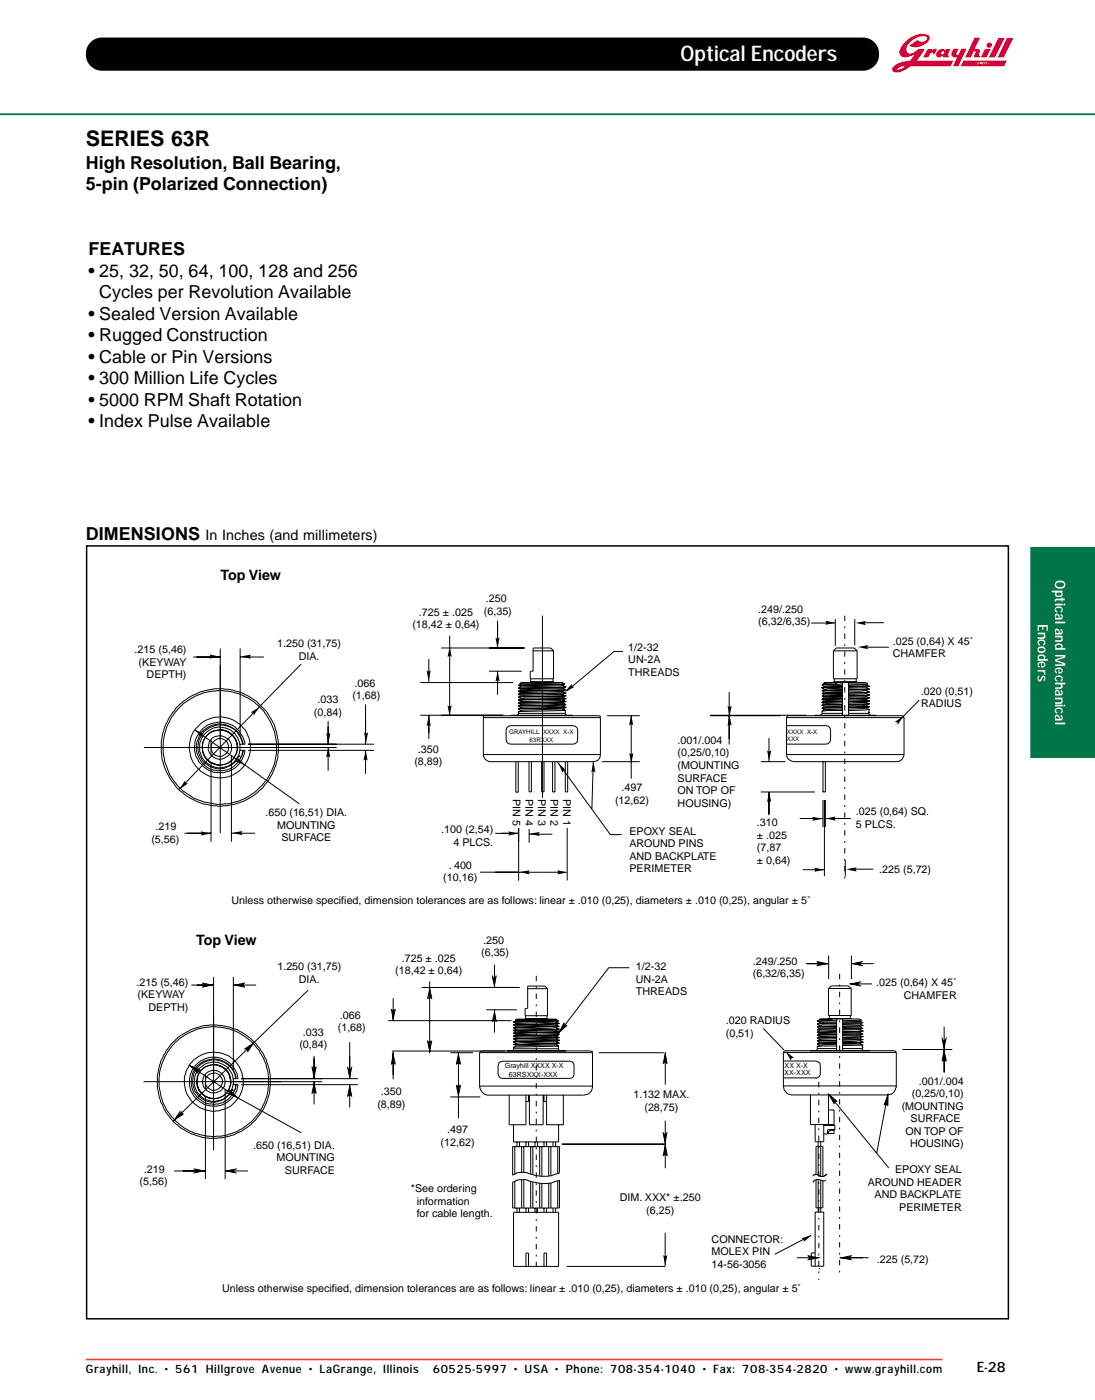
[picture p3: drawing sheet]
<svg xmlns="http://www.w3.org/2000/svg" width="216mm" height="276mm" viewBox="0 0 216 276" stroke-linecap="round" stroke-linejoin="round" font-family="sans-serif">
<g fill="#d3003e">
<path d="M194.2 9.6h1.1l-.8 1.7h-1.1z"/>
<path d="M196.8 7.5h1.3l-1.9 3.8h-1.2z"/>
<path d="M198.6 7.5h1.2l-1.9 3.8h-1.2z"/>
<path d="M192.2 7.4h1l-1 2.3h.1a.63 .63 0 0 1 .9 .5l-.2 .5 .2 .5-.1 .1h-1l-.1-.3 .3-.7-.1-.2-.3 .2-.5 1h-1.1z"/>
<path d="M182.9 9.7h.9v.1l.6-.2 .3 .2-.6 1.1-.1-.4-.3-.1-.3 .1-.4 .8h-1z"/>
<path d="M188 9.6h1l-.4 .9 .1 .4 .3-.2 .5-1.1h1.1l-1.6 3.5h-1.1l.8-1.8h-.6a.62 .62 0 0 1-.5-.7z"/>
<path d="M190 11.9l-.6 1.2h8.6l.5-1.2zM192.9 12.2h.2l-.3 .5h-.2zM193.3 12.2h.2l.2 .3 .2-.3h.1l-.2 .5h-.2l-.2-.3-.1 .3h-.2zM194.2 12.3l.4-.1v.2l-.2-.1-.2 .1 .1 .2 .3-.1-.4 .2zM194.9 12.6a.1 .1 0 0 1 .2 0 .1 .1 0 0 1-.2 0z"/>
<path d="M178.2 8.5a2.46 2.46 0 0 0-.8 2.2l.5 .5 .5 .1 .8-.1 1.1-.4-.9 1.2a4 4 0 0 0-3.5 1.6v.3a1.52 1.52 0 0 0 2 .2l1.6-1h8l.5-1.1h-7.3l1.6-2.3h-1.2l-.8 .6-.7 .3h-.4a1.17 1.17 0 0 1-.1-1.9 3.4 3.4 0 0 1 3.5-1.4l.2 .1a1.12 1.12 0 0 1-.8 .9 1.12 1.12 0 0 1-1.1-.4l-1.6 1.1a3.1 3.1 0 0 0 4-1.4v-.4a2.99 2.99 0 0 0-3.7 .2zM176.8 13.7l.2-.2a1.77 1.77 0 0 1 1.4-.4l-.2 .2a1.69 1.69 0 0 1-1.4 .4z"/>
<path d="M184.8 10.2l-.2 .3a.66 .66 0 0 0 .3 .8l1-.3 .1 .3h1l.1-.3-.2-.3 .5-1h-.8l-.2 .3a.98 .98 0 0 0-1.6 .2zM185.6 10.4a.32 .32 0 0 1 .6 0 .32 .32 0 0 1-.6 0z"/>
<circle cx="195.1" cy="8.9" r=".54"/>
</g>
<path d="M18 8.5a2.9 2.9 0 0 1 2.1-.9h150a3.1 3.1 0 0 1 3.1 3.1 3.1 3.1 0 0 1-3.1 3.1h-150a3.1 3.1 0 0 1-2.8-2 3.1 3.1 0 0 1 .7-3.3z" fill-rule="evenodd" fill="#000"/>
<path d="M18 8.5a2.9 2.9 0 0 1 2.1-.9h150a3.1 3.1 0 0 1 3.1 3.1 3.1 3.1 0 0 1-3.1 3.1h-150a3.1 3.1 0 0 1-2.8-2 3.1 3.1 0 0 1 .7-3.3z" fill="none" stroke="#000" stroke-width=".34"/>
<path d="M203.2 108h12.7v41.4h-12.7z" fill-rule="evenodd" fill="#007548" stroke="#007548" stroke-width=".2"/>
<path d="M16.9 268.2h168.9" fill="none" stroke="#ff4322" stroke-width=".34"/>
<path d="M-.1 22.5h216" fill="none" stroke="#007548" stroke-width=".34"/>
<path d="M17.1 107.7h181.7v152.5h-181.7z" fill="none" stroke="#000" stroke-width=".3"/>
<g fill="none" stroke="#000" stroke-width=".2">
<path d="M38.1 129.6h5.3M43.4 128v36.4M47.4 129.6h4.6M47.4 128v17.2M59.4 131l-24.1 24.8M72.1 139v7.8M82.9 134.7h18.3M84.6 130v4.7M87 127.9h16.4M88.7 125.4v15.7M96.4 132.4h6.5M98.1 122.4v5.5"/>
<path d="M98.1 132.4v4.7M102.2 135.2h.1M102.2 135.8h.1M102.2 136.4h.1M102.2 137h.1M102.2 137.6h.1M102.2 138.1h.1M102.2 138.7h.1M102.2 139.9h.1M102.2 139.3h.1M102.2 139.8v.1M102.2 139.9l.6 .3"/>
<path d="M102.2 139.3l.6 .3M102.2 138.7l.6 .3M102.2 138.1l.6 .3M102.2 137.6l.6 .3M102.2 137l.6 .3M102.2 136.4l.6 .3M102.2 135.8l.6 .3M102.2 135.2l.6 .3M102.5 134.8v.1M102.5 134.9l.3 .1M102.8 135l-.6 .2M102.8 135.5l-.6 .3"/>
<path d="M102.8 136.1l-.6 .3M102.8 136.7l-.6 .3M102.8 137.3l-.6 .3M102.8 137.9l-.6 .2M102.8 138.4l-.6 .3M102.8 139l-.6 .3M102.8 139.6l-.6 .3M104.6 134.7v-.2h4.5v.2M104.6 133.9v.6M105.1 127.9h3.5l.5 .5v5.5h-4.5v-1.5h.5zM105.1 128.4h4M106.2 136.3l-4 .1"/>
<path d="M106.2 135.7l-4 .1M106.2 135.7l.1 .3M106.3 136l-3.5 .1M106.3 136l-.1 .3M107 121.5v35.9M107.6 139.2l-5.4 .1M107.6 138.6l-5.4 .1M107.6 137.4l-5.4 .2M107.6 137.9l-5.4 .2M107.6 136.8l-5.4 .2M109 133.9v.6M110.6 134.7l-8.1 .2"/>
<path d="M110.6 134.7l-7.8 .3M110.6 134.7l.4 .3M110.8 134.7h.1M110.8 134.7h-7.9l-.4 .2M110.8 134.7l.6 .3M110.9 135.2l-8.1 .3M110.9 136.4l-8.1 .3M110.9 137l-8.1 .3M110.9 137.6l-8.1 .3M110.9 138.1l-8.1 .3M110.9 138.7l-8.1 .3M110.9 139.3l-8.1 .3"/>
<path d="M110.9 139.9l-8.1 .3M110.9 135.8l-4.6 .2M110.9 139.9l.6 .3M110.9 139.3l.6 .3M110.9 138.7l.6 .4M110.9 139.3l.6 .2M110.9 138.7l.6 .3M110.9 138.1l.6 .3M110.9 137.6l.6 .3M110.9 137l.6 .3M110.9 136.4l.6 .3M110.9 135.8l.6 .3"/>
<path d="M110.9 135.2l.6 .3M111 135l-8.8 .2M111 135h.1M111.1 135l-8.9 .2M111.4 135h-.3M111.4 135l-.5 .2M111.5 135.5h.1M111.5 136.1h.1M111.5 136.7h.1M111.5 137.3h.1M111.5 137.9h.1M111.5 138.4h.1"/>
<path d="M111.5 139h.1M111.5 139.6l-9.3 .3M111.5 139.1l-3.9 .1M111.5 138.4l-3.9 .2M111.5 137.9h-3.9M111.5 139.6h.1M111.5 139.5h.1M111.5 137.3l-3.9 .1M111.5 136.7l-3.9 .1M111.5 136.1l-5.3 .2M111.5 135.5l-9.3 .3M111.5 136.2l-9.3 .2"/>
<path d="M111.5 135.5l-5.3 .2M111.5 135.5l-.6 .3M111.5 136.2l-.6 .2M111.5 136.7l-.6 .3M111.5 137.3l-.6 .3M111.5 137.9l-.6 .2M111.5 138.4l-.6 .3M111.5 139.1l-.6 .2M111.5 139.6l-.6 .3M111.5 136.1v.1M111.5 139v.1M111.5 139.5v.1"/>
<path d="M122.8 128.5h-1.7l-9.3 7.8M143.8 136.5v4.6M159.9 122.9h4.7M162 135.7h.1M162 137.9h.1M162 139.2h.1M162 139.7h.1M162 138.6h.1M162 136.3h.1M162.1 135.7h.1M162.1 136.3h.1M162.1 135.1h.1"/>
<path d="M162.1 137.9h.1M162.1 137.4h.1M162.1 136.8h.1M162.1 138.6h.1M162.1 139.2h.1M162.1 139.7h.1M162.1 139.7l4-.1zM162.1 138.6l4-.2zM162.1 137.9h4zM162.1 137.4l4-.1zM162.1 136.8l4-.1zM162.1 135.7l4-.2z"/>
<path d="M162.1 137.9v.1M162.1 139.7l.4 .3M162.1 139.2l.4 .2M162.1 138.6l.4 .3M162.1 137.9l.4 .4M162.1 137.4l.4 .3M162.1 136.8l.4 .3M162.1 136.3l.4 .2M162.1 135.7l.4 .3M162.1 135.1l.4 .3M162.5 134.8h.1M162.5 134.8l8.2-.1 .4 .2"/>
<path d="M162.5 134.8l-.4 .3M162.5 135.4l-.4 .3M162.5 136l-.4 .3M162.5 136.5l-.4 .3M162.5 137.1l-.4 .3M162.5 137.7l-.4 .2M162.5 138.3l-.4 .3M162.5 138.9l-.4 .3M162.5 139.4l-.4 .3M164.3 128.4l.6-.5h3.5l.6 .5M164.3 134.7v-.2h4.7v.2M164.3 128.4v5.5h4.7v-5.5"/>
<path d="M164.3 128.4h4.7M164.5 133.9v.6M164.6 135l-2.5 .1M164.6 135h.2M164.7 122.2v5.2M164.8 135l-2.7 .1M165.1 134.7l-2.6 .1M165.1 134.7l-.5 .3M166.1 139.9l-3.6 .1M166.1 139.3l-3.6 .1M166.1 139.1l-4 .1M166.1 138.7l-3.6 .2"/>
<path d="M166.1 138.1l-3.6 .2M166.1 137.6l-3.6 .1M166.1 137l-3.6 .1M166.1 136.1l-4 .2M166.1 136.4l-3.6 .1M166.1 135.2l-3.6 .2M166.1 136.2l-4 .1M166.1 135.8l-3.6 .2M166.1 134.7v6.4M166.1 135h-1.3M167.3 139.5l4-.1zM167.3 139l4-.1z"/>
<path d="M167.3 138.4l4-.1zM167.3 137.9l4-.2zM167.3 136.7l4-.2zM167.3 136.1l4-.1zM167.3 135.5l4-.1zM167.3 135h3.8l-.3 .1M167.3 134.7v6.4M168.5 122.1v5.2M168.8 133.9v.6M169.5 122.9h4.8M170.5 127.7h4.8M170.8 139.7l-3.5 .2"/>
<path d="M170.8 139.2l-3.5 .1M170.8 138.6l-3.5 .1M170.8 137.9l-3.5 .2M170.8 137.4l-3.5 .2M170.8 136.8l-3.5 .2M170.8 136.3l-3.5 .1M170.8 135.7l-3.5 .1M170.8 135.1l-3.5 .1M170.8 139.7l.5 .3M170.8 139.2l.5 .2M170.8 138.6l.5 .3M170.8 137.9l.5 .4"/>
<path d="M170.8 137.4l.5 .3M170.8 136.8l.5 .3M170.8 136.3l.5 .2M170.8 135.7l.5 .3M170.8 135.1l.5 .3M171.2 136h.1M171.2 138.3h.1M171.2 139.4h.1M171.2 136.5h.1M171.2 137.1h.1M171.2 135.4h.1M171.3 135.4h.1"/>
<path d="M171.3 137.1h.1M171.3 136h.1M171.3 136.5h.1M171.3 137.7h.1M171.3 138.3h.1M171.3 138.9h.1M171.3 137.1l-4 .2M171.3 139.4h.1M171.3 135.4l-.5 .3M171.3 136l-.5 .3M171.3 136.5l-.5 .3M171.3 137.1l-.5 .3"/>
<path d="M171.3 137.7l-.5 .2M171.3 138.3l-.5 .3M171.3 138.9l-.5 .3M171.3 139.4l-.5 .3M181.2 138.1l-3.3 3.5M28.4 147.5h38M38.4 144l9.8 6.9M39.6 144.1a5 5 0 0 1 5.2-1.4 5 5 0 0 1 3.5 4.1h-1v1.2h1a5 5 0 0 1-6.5 4.2 5 5 0 0 1-2.7-7.2zM39.9 147.2a3.4 3.4 0 0 0 3.3 3.7M41.2 144.7a3.5 3.5 0 0 1 5.4 1.9 3.5 3.5 0 0 1-3.6 4.3 3.5 3.5 0 0 1-2.8-5zM41.6 147.3a1.75 1.75 0 0 1 2.7-1.3 1.75 1.75 0 0 1 0 3 1.75 1.75 0 0 1-2.7-1.3M41.6 146v3"/>
<path d="M41.6 150.6v15.5M43.2 144h.2M43.4 150.9h.1M43.5 144a3.4 3.4 0 0 1 3.3 3.8M45.6 149.1v17M47.3 147a4 4 0 0 0-6.1-2.9 4 4 0 0 0 0 6.8 4 4 0 0 0 6.1-2.9M47.9 146.8a4.4 4.4 0 0 0-5.1-3.7 4.4 4.4 0 0 0-3.7 5.1 4.3 4.3 0 0 0 5.1 3.4 4.2 4.2 0 0 0 2.9-2.5l.4 .4M48 146.8a4.7 4.7 0 0 0-5.9-3.8 4.7 4.7 0 0 0-3 6.3 4.7 4.7 0 0 0 6.7 2.1 4.9 4.9 0 0 0 2.1-3.4M48 148l-.3 1.1M48.3 150.9l10.7 7.7M48.9 146.8h24.9M48.9 148h24.9"/>
<path d="M64.7 142.3v4.5M64.7 147.5v4.6M72.1 148v4.7M82.9 141.1h16.3M84.6 141.1v4.7M95.3 148.9a1.43 1.43 0 0 0 1.4 1.4h20.3M95.3 141.6l.2-.4h22.7l.2 .4M95.3 148.9h23.1M95.3 141.6v7.3M95.3 141.6h23.1M100.3 143.3h13.1l.4 .3 .1 .5-.1 2.3-.4 .3-.4 .1-12.7-.1-.4-.3-.1-.5v-1.8l.1-.5zM100.8 141.2h12.1"/>
<path d="M101.7 150.3v6h.5v-6M102.2 140.5h.1M102.2 140.7v.2l-.4 .2M102.2 140.5v.2M102.2 140.7h9.3M102.8 140.2l-.6 .3M104.3 150.3v5.9h.5v-5.9M106.8 150.3v5.9h.5v-5.9M109 150.3v6h.4v-6M109.9 150.3l10.4 14.4h2.3M111.5 150.3v5.9h.4v-5.9M111.5 140.2l-9.3 .3"/>
<path d="M111.5 140.7v.2l.3 .2M111.5 140.2v.5M117 150.3l-.3 9.3M118.4 148.9a1.34 1.34 0 0 1-1.4 1.4M118.4 141.6v7.3M118.7 150.3h7.4M119.7 141.2h6.4M124.5 141.2v12.4M140 141.1h19M140 141.2h13.9M143.8 141.2v5.7M150 156.3h10.7"/>
<path d="M150 150.3h4.9M151.6 145.6v4.7M151.6 156.3v4.5M155.1 143.2h7.7l.5 .1 .4 .3 .1 .5v1.8l-.1 .5-.4 .3-8.2 .1M155.1 148.9a1.43 1.43 0 0 0 1.4 1.4h20.3a1.43 1.43 0 0 0 1.4-1.4M155.1 141.6l.2-.4h22.8l.1 .4M155.1 148.9h23.1M155.1 141.6h23.1M155.1 141.6v7.3M160.7 141.2h12M162.1 140.3h.1M162.1 140.7l-.2 .4h-.2"/>
<path d="M162.1 140.7h4M162.1 140.3v.4M162.3 150.3v6h.4v-6M162.3 157.9v5.3M162.5 157.9v15M162.5 140l-.4 .3M162.7 157.9v5.3M166.1 140.2l-4 .1M167.3 140.7h4M171.2 140.6h.1M171.3 140l-4 .2M171.3 140.6h.1"/>
<path d="M171.3 140h.1M171.3 140.7v.2l.4 .2M171.3 140v.7M178.2 141.6v7.3M36.4 164.4h5.2M45.6 164.4h4.7M94.7 172.1h16.9M97.6 164.4h4.7M102.3 163.4v10.4M104.3 163.6v2.7M104.3 164.6h4.6M111.8 163.3v10.4"/>
<path d="M157.7 161.5h4.6M158.3 171.6h4.3M162.7 161.5h5.1M166.7 169.7v3.2M167.5 171.5h4.7M37.7 194.4h4.4M39.8 193.9l2 .5-2 .4M42.1 192.7v34.3M46 194.4h4.5M46 192.7v18.5M48.3 193.9l-2 .5 2 .4M60.7 195.4l-26.5 25.8"/>
<path d="M77.2 199.1l.3 1.9 .4-1.9M77.5 196.9v4.5M83.1 194.8h19.3M84.3 197.1l.4-1.9 .4 1.9M84.7 193.6v14.1M95.9 199.2h6M97.1 192.5l.4 1.9 .3-1.9M97.5 190.3v4.5M97.5 199.2v4.5M104 194.6h3.4l.5 .5v5.3h-4.4v-1.4h.5zM104 195.1h3.9M124.1 190.9h-4.1l-9.9 13"/>
<path d="M158.9 190.1h4.5M161 189.7l2 .4-2 .5M163.3 195h4.5M163.3 195l.6-.5h3.3l.6 .5M163.3 195v5.4h4.5v-5.4M163.4 188.5v4.7M167.5 194.1h4.4M167.9 190.1h4.4M167.9 188.5v4.7M169.8 193.7l-2 .4 2 .5M170.2 189.7l-2 .4 2 .5M28.3 213.4h35.2"/>
<path d="M35 204.8a11.4 11.4 0 0 1 6.4-2.6 11.2 11.2 0 0 1 10.4 5.6 11.2 11.2 0 0 1-.4 11.8l-1 1.4a12.1 12.1 0 0 1-7.7 3.6 9.7 9.7 0 0 1-4.3-.7 10.9 10.9 0 0 1-4.7-3.1 11.8 11.8 0 0 1-2.3-4.2 11.3 11.3 0 0 1 .3-7.2l.3-.5a12 12 0 0 1 3-4.1zM35.5 219.3l-1.1 1.7 1.7-1.1M37.4 210.2l9.5 6.4 12.5 6.9M38.8 213.2a3.2 3.2 0 0 0 3.2 3.5M39 209.8a4.8 4.8 0 0 1 7.9 3h-.9v1.2h.9a4.8 4.8 0 0 1-4.7 4.3 4.8 4.8 0 0 1-4.8-4.2 4.8 4.8 0 0 1 1.6-4.3zM39.5 211.1l-1.9-.7 1.5 1.4M40.5 213.2a1.67 1.67 0 0 1 2.1-1.4 1.67 1.67 0 0 1 1 2.4 1.67 1.67 0 0 1-2.5 .5l-.3-.3-.3-.8M40.5 212v2.9M40.5 216.5v16.1M42 210h.1M42.3 216.7l-.2 .1M42.3 210a3.3 3.3 0 0 1 3.2 3.7"/>
<path d="M44.4 214.9v17.7M45.2 215l1.5 1.5-1.9-.8M46 213a3.9 3.9 0 0 0-4.6-3.4 3.9 3.9 0 0 0-3 4.9 3.9 3.9 0 0 0 5.2 2.6 4.2 4.2 0 0 0 2.4-3.3M46.5 212.8a4.2 4.2 0 0 0-6.7-2.9 4.2 4.2 0 0 0 .6 7.2 4.3 4.3 0 0 0 5.4-2.2l.4 .5M46.6 212.8a4.5 4.5 0 0 0-6.5-3.4 4.5 4.5 0 0 0-1 7.3 4.5 4.5 0 0 0 7.2-1.5l.2-1.2M46.6 214l-.3 1M47.5 212.8h23.1M47.5 214h23.1M48.2 207l1.7-1.1-1.1 1.7M61.5 215.8l.4-2 .4 2M61.5 210.5l.4 2 .4-2M61.9 208.3v4.5"/>
<path d="M61.9 213.4v4.5M68.5 210.5l.5 2 .4-2M68.5 216.4l.5-2.1 .4 2.1M69 205.6v7.2M69 214v4.5M76.5 201.4h24.3M77.2 210l.3-2 .4 2M77.3 207.4l39.2-.1 .3 .2v.2M77.5 207.6v5.4M84.3 205.3l.4 2.1 .4-2.1M88.8 216.4h5.9M88.8 207.7h4.5"/>
<path d="M90 214.1l.4 2 .4-2M90 210l.4-2 .4 2M90.4 207.7v13M94.6 214.3a1.88 1.88 0 0 0 1.8 1.8h18.6a1.73 1.73 0 0 0 1.8-1.8M94.6 214.3h22.2M94.6 207.7v6.6M94.6 207.7h22.2M95 207.3l-.4 .4M97.1 201.6l.4-1.9 .3 1.9M98.4 209.7l.7-.3h13.2a.85 .85 0 0 1 .9 .8v1.7a.85 .85 0 0 1-.9 .9h-13.2a.8 .8 0 0 1-.9-.9v-1.7zM100 207.3h.1M100.4 216.1v5.8h3.3v-5.8"/>
<path d="M101.2 201.7h.1M101.2 203.9h.1M101.2 204.5h.1M101.2 202.2h.1M101.2 202.8h.1M101.2 205h.1M101.2 206.1h.1M101.2 206.7h.1M101.2 205.6h.1M101.2 203.4h.1M101.2 202.3h.1M101.2 206.9v.3l-.3 .1"/>
<path d="M101.2 202.2v.1M101.2 203.3v.1M101.2 205.5v.1M101.2 206.7v.2M101.2 206.1l.6 .2M101.2 205.6l.6 .2M101.2 205l.6 .2M101.2 204.5l.6 .2M101.2 203.9l.6 .2M101.2 203.4l.6 .2M101.2 206.9h8.9M101.2 202.8l.6 .2"/>
<path d="M101.2 202.3l.6 .2M101.2 201.7l.6 .2M101.6 201.2h.1M101.6 201.2l.2 .2M101.8 201.4l-.6 .3M101.8 201.9l-.6 .3M101.8 202.5l-.6 .3M101.8 203l-.6 .3M101.8 203.6l-.6 .3M101.8 204.1l-.6 .4M101.8 204.7l-.6 .3M101.8 205.2l-.6 .4"/>
<path d="M101.8 205.8l-.6 .3M101.8 206.3l-.6 .4M103.5 201.1h4.4M103.6 200.4v.6M104.2 216.1v1.2h-.5M104.4 216.1v5.8h2.7v-5.8M105.1 202.1l-3.9 .1M105.1 202.6l-3.9 .2M105.1 202.1l.1 .3M105.2 202.4l-3.4 .1M105.2 202.4l-.1 .2M106.5 205.4l-5.3 .2"/>
<path d="M106.5 204.8l-5.3 .2M106.5 203.2l-5.3 .1M106.5 203.2l-5.3 .2M107.3 216.1v1.2h.5M107.8 216.1v5.8h3.3v-5.8M107.9 200.4v.6M109.4 201.2l.3 .2M109.4 201.2l-7.6 .2M109.4 201.2h-7.8M109.5 201.1h.1M109.5 201.1h-7.7l-.2 .1M109.5 201.1l.6 .3"/>
<path d="M109.6 201.7l-7.8 .2M109.6 202.8l-7.8 .2M109.6 203.4l-7.8 .2M109.6 203.9l-7.8 .2M109.6 204.5l-7.8 .2M109.6 205l-7.8 .2M109.6 205.6l-7.8 .2M109.6 206.1l-7.8 .2M109.6 206.1l.5 .3-8.9 .3M109.6 202.3l-4.4 .1M109.6 206.1l.5 .2v.6M109.6 205.6l.5 .2"/>
<path d="M109.6 205l.5 .3M109.6 205l.5 .2M109.6 204.5l.5 .2M109.6 203.9l.5 .2M109.6 203.4l.5 .2M109.6 202.8l.5 .2M109.6 202.3l.5 .2M109.6 201.7l.5 .2M109.6 202.2l.5 .3M109.7 201.4l-8.5 .3M109.7 201.4h.4M109.8 201.4l-8.6 .3"/>
<path d="M110.1 203.4h.1M110.1 203.9h.1M110.1 201.9h.1M110.1 202.5h.1M110.1 203h.1M110.1 203.6h.1M110.1 204.1h.1M110.1 204.7h.1M110.1 205.2h.1M110.1 205.8h.1M110.1 205.3h.1M110.1 206.9v.2l.4 .2"/>
<path d="M110.1 205.8l-8.9 .3M110.1 205.3l-3.6 .1M110.1 203.6l-8.9 .3M110.1 203l-3.6 .2M110.1 204.7l-3.6 .1M110.1 204.1l-8.9 .4M110.1 204.2l-8.9 .3M110.1 202.5l-8.9 .3M110.1 202.5l-5 .1M110.1 201.9l-8.9 .3M110.1 201.9l-5 .2M110.1 201.4l-.5 .3"/>
<path d="M110.1 201.9l-.5 .4M110.1 202.5l-.5 .3M110.1 203l-.5 .4M110.1 203.6l-.5 .3M110.1 204.2l-.5 .3M110.1 204.7l-.5 .3M110.1 205.3l-.5 .3M110.1 205.8l-.5 .3M110.1 202.4v.1M110.1 203.5v.1M110.1 204.1v.1M111.2 201.8l-.9 1.8 1.5-1.3"/>
<path d="M111.5 207.3h.1M116.8 207.7v6.6M118.1 207.7h12.8M130.7 209.9l.5-1.9 .3 1.9M131.2 207.6v6.4M150.5 202.9l4.1 4.3M154.5 209.3h6.3a.99 .99 0 0 1 .9 .9v1.7a.85 .85 0 0 1-.9 .8M154.5 214.3a1.89 1.89 0 0 0 1.7 1.7h18.7a1.73 1.73 0 0 0 1.8-1.7M154.5 207.6l.3-.3h21.5l.4 .3M154.5 214.3h22.2M154.5 207.6h22.2M154.5 207.6v6.7"/>
<path d="M154.6 212.7h6.3M159.8 207.3h.1M159.8 216v5.9h4.6v-2.9h-1.1M161.1 201.5h.1M161.1 203.2h.1M161.1 202.6h.1M161.1 204.3h.1M161.1 202.1h.1M161.1 203.7h.1M161.1 206.5h.1M161.1 205.4h.1M161.1 206h.1"/>
<path d="M161.1 206l3.9-.2zM161.1 205.4l3.9-.1zM161.1 203.7l3.9-.1zM161.1 202.6l3.9-.1zM161.1 206.9l-.3 .4M161.1 202.6l.6 .3-.6 .3M161.1 203.7v.1M161.1 204.8v.1M161.1 206.5v.4M161.1 206l.6 .2M161.1 205.4l.6 .2M161.1 204.9l.6 .2"/>
<path d="M161.1 204.3l.6 .2M161.1 203.7l.6 .3M161.1 203.2l.6 .2M161.1 206.9h3.9M161.1 202.1l.6 .2M161.1 201.5l.6 .2M161.2 204.8l3.8-.1-3.9 .2zM161.6 201.1h.1M161.6 201.1l7.8-.1 .5 .3M161.6 201.1l.1 .1M161.6 201.1h2.5M161.7 201.2l-.6 .3"/>
<path d="M161.7 201.7l-.6 .4M161.7 202.3l-.6 .3M161.7 203.4l-.6 .3M161.7 204l-.6 .3M161.7 204.5l-.6 .4M161.7 205.1l-.6 .3M161.7 205.6l-.6 .4M161.7 206.2l-.6 .3M163.3 215.8l11.9 14.7M163.3 201h4.5M163.3 216v5.9M163.5 200.4v.6"/>
<path d="M163.6 201.4l-2.5 .1M163.6 201.4h1.4M163.8 201.4l-2.7 .1M164.1 201.1l-2.4 .1M164.1 201.1l-.5 .3M165 206l-3.3 .2M165 205.5l-3.3 .1M165 206.4l-3.9 .1M165 204.9l-3.3 .2M165 204.4l-3.3 .1M165 203.8l-3.3 .2M165 203.3l-3.3 .1"/>
<path d="M165 204.2l-3.9 .1M165 204.1l-3.9 .2M165 202.7l-3.3 .1M165 201.6l-3.3 .1M165 203l-3.9 .2M165 202.2l-3.3 .1M165 201.9l-3.9 .2M165 201v6.3M165.1 217.3l-1.5-1.2 .9 1.7M166.1 205.8l3.9-.2zM166.1 205.2l3.9-.1zM166.1 204.7l3.9-.2z"/>
<path d="M166.1 204.1l3.9-.1zM166.1 203l3.9-.1zM166.1 202.5l3.9-.2zM166.1 203.6l3.9-.2zM166.1 201v6.3M166.1 206.9h3.9M167.7 200.4v.6M169.5 206h-3.4M169.5 205.4l-3.4 .1M169.5 204.9h-3.4M169.5 204.3h-3.4M169.5 203.7l-3.4 .1"/>
<path d="M169.5 203.2h-3.4M169.5 202.6l-3.4 .1M169.5 202.1h-3.4M169.5 201.5l-3.4 .1M169.5 202.6l.5 .3M169.5 206l.5 .2M169.5 205.4l.5 .2M169.5 204.9l.5 .2M169.5 204.3l.5 .2M169.5 203.7l.5 .3M169.5 203.2l.5 .2M169.5 202.1l.5 .2"/>
<path d="M169.5 201.5l.5 .2M169.9 201.3l-3.8 .1M169.9 201.3l-.4 .2M170 203.4h.1M170 204h.1M170 202.3h.1M170 202.9h.1M170 204.5h.1M170 205.1h.1M170 205.6h.1M170 206.2l-3.9 .1M170 206.7h.1"/>
<path d="M170 206.2h.1M170 201.7h.1M170 201.7l-3.9 .2 3.9-.1M170 206.9v.2l.4 .2M170 201.8l-.5 .3M170 202.3l-.5 .3M170 202.9l-.5 .3M170 203.4l-.5 .3M170 204l-.5 .3M170 204.5l-.5 .4M170 205.1l-.5 .3M170 205.6l-.5 .4"/>
<path d="M170 201.7v.1M170 203.9v.1M170 205.6v.1M170 206.2v.7M171.4 207.3h.1M174.3 218l.8-1.9v2.1M175.1 215.8l-2.2 11.7M176.7 207.6v6.7M177.9 207.1h9.9M185.7 209.4l.5-2 .4 2M185.7 204.7l.5 2 .4-2M186.2 202.6v4.4"/>
<path d="M186.2 207.1v4.5M34.3 231h6.2M38.1 230.6l2 .4-2 .5M44.4 231h4.5M46.7 230.6l-2 .4 2 .5M101.1 233.3l1.2-.5h1.4l.5 .2 2 .4 1.9 .1 2.2-.7v5.5h-9.2zM101.1 231.8l1.2-.5h1.4l1.8 .6 1 .2h1.6l2.1-.6 .1-5.3h-9.2v5.7M101.2 239.2h8.9v10.7h-8.9zM101.2 221.9v3.4h8.9v-3.4M101.5 226.2v5.5M101.5 233.1v5.2M101.9 225.3v.9"/>
<path d="M101.9 238.3v.9M102.4 225.3v.9M102.4 238.3v.9M102.9 226.2v5.1M102.9 232.8v5.5M103.3 226.2v5.1M103.3 232.8v5.5M103.7 225.3v.9M103.7 238.3v.9M104.2 225.3v.9M104.2 238.3v.9M104.6 226.2v5.5"/>
<path d="M104.6 233.1v5.2M105.1 226.2v5.6M105.1 233.3v5M105.5 225.3v.9M105.5 238.3v.9M106 225.3v.9M106 238.3v.9M106.4 226.2v5.8M106.4 233.4v4.9M106.8 226.2v5.9M106.8 233.5v4.8M107.3 225.3v.9"/>
<path d="M107.3 238.3v.9M107.8 225.3v.9M107.8 238.3v.9M108.2 226.2v5.8M108.2 233.4v4.9M108.6 226.2v5.8M108.6 233.4v4.9M109 225.3v.9M109 238.3v.9M109.5 225.3v.9M109.5 238.3v.9M110 226.2v5.4"/>
<path d="M110 233v5.3M110.8 225.7h20.3M130.7 223.4l.5 1.9 .3-1.9M130.7 228l.5-2 .4 2M131.2 221.1v9.4M160.7 221.9v3.4h1.7v-3.4M160.9 231.7v-5.5h1.3v5.9M160.9 232.8v5.5h1.3v-5.3M161.3 225.3v6.6M161.3 232.7v6.5M161.8 225.3v6.8M161.8 232.9v6.3"/>
<path d="M162.4 222h2.2v.9h-1.4v.8h-.8M162.8 232.9l-.6 .1-.6-.3h-.6l-.8 .5M162.9 221.9l.1 .1M163 231.6l-.2 .3-.5 .2h-.6l-.4-.2a.73 .73 0 0 0-1.1 .1M163.6 221.9v.1M163.7 223l-.5 .6M163.7 222.9v.1M163.7 223h.7v.7h-1.2M103.7 249.9v-2.7h.5v2.7M107.3 249.9v-2.7h.5v2.7M111.7 249.9h19.4M131.2 243.2l-.1 6.6"/>
<path d="M157.1 248.2h4.5M159.2 247.7l2.1 .5-2.1 .4M159.9 243.7l-7.1 3.8M160.7 247.2h-.7v2.6h2.4v-10.6h-1.7v10.6M161.6 250.2v.2M165.6 248.2h5.7M168 247.7l-2 .5 2 .4"/>
<circle cx="43.3" cy="147.5" r="11.6"/>
<circle cx="43.3" cy="147.4" r="2.31"/>
<circle cx="43.3" cy="147.5" r="3.4"/>
<circle cx="43.3" cy="147.5" r="11.2"/>
<circle cx="43.4" cy="147.5" r="6"/>
<circle cx="42.1" cy="213.4" r="3.4"/>
<circle cx="42.1" cy="213.5" r="5.8"/>
<circle cx="42.2" cy="213.4" r="10.8"/>
<circle cx="42.2" cy="213.4" r="2.23"/>
<circle cx="42.2" cy="213.4" r="3.3"/>
</g>
<g fill="#000">
<path d="M41.3 129.1l2 .5-2 .3 .3-.3zM47.4 129.5l2.1-.4-.3 .4 .3 .5zM84.1 132.3l.4 .2 .4-.2-.4 2zM88.2 139.2l.4 .2 .5-.2-.5 2zM88.7 127.6l.4 2-.4-.2-.5 .2zM97.7 125.8l.4 .2 .4-.2-.4 2zM98.1 132.4l.4 2-.4-.2-.4 .2zM112.7 134.9l.1 .5 .4 .2-1.8 .9zM143.5 139.3l.3 .2 .5-.2-.5 2zM162.7 122.5l2.1 .4-2.1 .4 .3-.4zM168.7 122.9l2-.4-.2 .4 .2 .4zM169.2 127.7l2-.4-.3 .4 .3 .4z"/>
<path d="M36.5 154l.1 .5 .5 .1-1.7 1.2zM38.4 143.9l1.8 .9-.4 .2v.5zM46.9 149.5l1.5 1.5-2-.8 .5-.2zM49.4 140.6l1.8-1.1-1.2 1.6-.1-.4zM64.3 144.6l.4 .3 .4-.3-.4 2.1zM64.7 147.4l.4 2-.4-.2-.4 .2zM71.8 144.5l.4 .2 .4-.2-.4 2zM72.1 148l.4 2.1-.4-.3-.4 .3zM84.5 141.2l.4 2.1-.4-.3-.4 .3zM110.1 150.5l1.5 1.5h-.5l-.2 .5zM117 150.4l.4 2-.4-.3-.4 .3zM124.1 148.6l.4 .2 .4-.2-.4 2z"/>
<path d="M124.5 141.1l.3 2-.3-.2-.5 .2zM143.9 141.1l.4 2.1-.4-.3-.5 .3zM151.3 148.1l.3 .2 .5-.2-.5 2zM151.7 156.2l.4 2.1-.4-.3-.5 .3zM176.4 142.4l1.8-1.1-1.2 1.7-.1-.5zM39.6 164l2 .5-2 .3 .2-.3zM45.8 164.3l2-.3-.2 .3 .2 .5zM100.2 164l2 .5-2 .3 .3-.3zM102.4 172l2-.3-.2 .4 .2 .4zM104.4 164.5l2-.4-.2 .4 .2 .5zM109.9 171.7l2 .4-2 .4 .2-.4zM160.1 161.1l2.1 .5-2.1 .4 .3-.4z"/>
<path d="M160.5 171.2l2.1 .4-2.1 .4 .3-.4zM162.7 161.5l2.1-.4-.3 .4 .3 .4zM166.9 171.5l2-.4-.3 .4 .3 .4zM39.9 193.9l2 .5-2 .4 .3-.4zM46.3 194.3l2-.4-.3 .4 .3 .5zM77.1 199.1l.4 .2 .4-.2-.4 2zM84.8 195.1l.4 2-.4-.2-.4 .2zM97 192.6l.4 .3 .4-.3-.4 2.1zM161 189.7l2.1 .4-2.1 .4 .3-.4zM167.5 194.1l2-.4-.2 .4 .2 .5zM167.9 190.1l2-.4-.2 .4 .2 .5zM35.8 219.1l.1 .5 .4 .2-1.8 1z"/>
<path d="M37.6 210.3l1.9 .9-.4 .1v.5zM45.2 215l1.5 1.5-1.9-.8 .4-.2zM48.2 207l1.8-1.1-1.3 1.7v-.5zM61.5 210.5l.4 .2 .4-.2-.4 2zM62 213.8l.3 2-.3-.3-.5 .3zM68.5 210.7l.4 .2 .4-.2-.4 2zM69 214.3l.4 2.1-.4-.3-.4 .3zM77.5 208.1l.4 2-.4-.3-.4 .3zM84.3 205.2l.3 .3 .5-.3-.4 2.1zM90 214l.3 .2 .5-.2-.4 2zM90.4 208.1l.4 2-.4-.3-.4 .3zM97.5 199.6l.4 2-.4-.2-.4 .2z"/>
<path d="M111.3 201.7l.1 .5h.5l-1.6 1.4zM131.2 207.9l.4 2-.4-.3-.4 .3zM154.9 207.4l1.6 1.3-.4 .1-.2 .4zM163.5 216.1l1.6 1.3h-.5l-.1 .5zM175.1 216.2v2.1l-.4-.3-.4 .1zM185.7 205l.4 .2 .4-.2-.4 2zM186.2 207.5l.4 2-.4-.2-.4 .2zM38.4 230.6l2.1 .4-2.1 .4 .3-.4zM44.4 231l2-.4-.2 .4 .2 .4zM130.7 223.5l.3 .2 .5-.2-.4 2zM131.2 226.1l.4 2-.4-.2-.5 .2zM130.8 247.6l.3 .3 .5-.3-.4 2.1z"/>
<path d="M158 244.3l2-.6-1.6 1.3 .1-.4zM159.2 247.7l2.1 .5-2.1 .4 .3-.4zM165.9 248.2l2-.4-.3 .4 .3 .4z"/>
</g>
<path d="M166.6 121.5v52.2M105.7 192.5v58.4M165.5 192.1v59.6M161.4 213.5v39" fill="none" stroke="#000" stroke-width=".2" stroke-dasharray="1.1 1.1 .4 1.1" stroke-linecap="butt"/>
<text font-size="4.2" fill="#fff" x="134.2" y="12">Optical Encoders</text>
<text font-size="4.2" x="16.9" y="28.8">SERIES 63R</text>
<g font-size="3.5">
<text x="16.9" y="33.3">High Resolution, Ball Bearing,</text>
<text x="16.9" y="37.5">5-pin (Polarized Connection)</text>
<text x="17.4" y="50.4">FEATURES</text>
<text x="17.4" y="54.6">• 25, 32, 50, 64, 100, 128 and 256</text>
<text x="19.6" y="58.9">Cycles per Revolution Available</text>
<text x="17.4" y="63.1">• Sealed Version Available</text>
<text x="17.4" y="67.3">• Rugged Construction</text>
<text x="17.4" y="71.6">• Cable or Pin Versions</text>
<text x="17.4" y="75.8">• 300 Million Life Cycles</text>
<text x="17.4" y="80">• 5000 RPM Shaft Rotation</text>
<text x="17.4" y="84.3">• Index Pulse Available</text>
<text x="16.9" y="106.5">DIMENSIONS</text>
</g>
<g font-size="2.8">
<text x="40.5" y="106.5">In Inches (and millimeters)</text>
<text x="43.5" y="114.5">Top View</text>
<text x="38.7" y="186.4">Top View</text>
<text x="192.6" y="270.8">E-28</text>
</g>
<g font-size="2.8" fill="#fff">
<text x="208" y="114.5" transform="rotate(90 208 114.5)">Optical and Mechanical</text>
<text x="204.7" y="123.1" transform="rotate(90 204.7 123.1)">Encoders</text>
</g>
<g font-size="2.3">
<text x="16.9" y="270.9">Grayhill, Inc. • 561 Hillgrove Avenue • LaGrange, Illinois</text>
<text x="85.3" y="270.9">60525-5997 • USA • Phone: 708-354-1040 • Fax: 708-354-2820 • www.grayhill.com</text>
</g>
<g font-size="2.1">
<text x="95.8" y="118.9">.250</text>
<text x="81.3" y="124">(18,42 ± 0,64)</text>
<text x="82.6" y="121.5">.725 ± .025</text>
<text x="95.4" y="121.3">(6,35)</text>
<text x="149.5" y="120.9">.249/.250</text>
<text x="149.5" y="123.4">(6,32/6,35)</text>
<text x="26.5" y="128.9">.215 (5,46)</text>
<text x="27.3" y="131.4">(KEYWAY</text>
<text x="54.7" y="127.7">1.250 (31,75)</text>
<text x="58.9" y="130.2">DIA.</text>
<text x="123.9" y="128.4">1/2-32</text>
<text x="123.9" y="130.8">UN-2A</text>
<text x="176" y="127.2">.025 (0,64) X 45˚</text>
<text x="176" y="129.7">CHAMFER</text>
<text x="28.9" y="133.9">DEPTH)</text>
<text x="69.5" y="137.9">(1,68)</text>
<text x="69.9" y="135.5">.066</text>
<text x="123.9" y="133.3">THREADS</text>
<text x="181.6" y="137.1">.020 (0,51)</text>
<text x="61.9" y="141.3">(0,84)</text>
<text x="62.6" y="138.8">.033</text>
<text x="181.6" y="139.6">RADIUS</text>
<text x="82.4" y="148.6">.350</text>
<text x="133.6" y="146.8">.001/.004</text>
<text x="133.6" y="149.3">(0,25/0,10)</text>
<text x="81.7" y="151">(8,89)</text>
<text x="133.6" y="151.7">(MOUNTING</text>
<text x="133.6" y="154.2">SURFACE</text>
<text x="52.4" y="161">.650 (16,51) DIA.</text>
<text x="101.1" y="157.6" transform="rotate(90 101.1 157.6)">PIN 5</text>
<text x="103.6" y="157.6" transform="rotate(90 103.6 157.6)">PIN 4</text>
<text x="106.1" y="157.6" transform="rotate(90 106.1 157.6)">PIN 3</text>
<text x="108.6" y="157.6" transform="rotate(90 108.6 157.6)">PIN 2</text>
<text x="111" y="157.6" transform="rotate(90 111 157.6)">PIN 1</text>
<text x="121.3" y="158.6">(12,62)</text>
<text x="122.6" y="156.1">.497</text>
<text x="133.6" y="156.7">ON TOP OF</text>
<text x="133.6" y="159.1">HOUSING)</text>
<text x="168.8" y="160.9">.025 (0,64) SQ.</text>
<text x="29.8" y="166.3">(5,56)</text>
<text x="30.7" y="163.9">.219</text>
<text x="54.7" y="163.5">MOUNTING</text>
<text x="55.5" y="166">SURFACE</text>
<text x="87" y="164.4">.100 (2,54)</text>
<text x="89.4" y="166.8">4 PLCS.</text>
<text x="124.1" y="164.7">EPOXY SEAL</text>
<text x="124.1" y="167.2">AROUND PINS</text>
<text x="149.2" y="163.1">.310</text>
<text x="149.2" y="165.5">± .025</text>
<text x="149.2" y="168">(7,87</text>
<text x="168.8" y="163.3">5 PLCS.</text>
<text x="87.4" y="173.9">(10,16)</text>
<text x="88.5" y="171.4">. 400</text>
<text x="124.1" y="169.7">AND BACKPLATE</text>
<text x="124.1" y="172.1">PERIMETER</text>
<text x="149.2" y="170.5">± 0,64)</text>
<text x="173.4" y="172.2">.225 (5,72)</text>
<text x="45.7" y="178.4">Unless otherwise specified, dimension tolerances are as follows: linear ± .010 (0,25), diameters ± .010 (0,25), angular ± 5˚</text>
<text x="54.7" y="191.4">1.250 (31,75)</text>
<text x="79.2" y="189.7">.725 ± .025</text>
<text x="94.9" y="188.6">(6,35)</text>
<text x="95.3" y="186.2">.250</text>
<text x="125.4" y="191.4">1/2-32</text>
<text x="148.4" y="190.3">.249/.250</text>
<text x="26.9" y="194.5">.215 (5,46)</text>
<text x="27.1" y="197">(KEYWAY</text>
<text x="58.9" y="193.9">DIA.</text>
<text x="77.9" y="192.2">(18,42 ± 0,64)</text>
<text x="125.4" y="193.9">UN-2A</text>
<text x="125.4" y="196.3">THREADS</text>
<text x="148.4" y="192.8">(6,32/6,35)</text>
<text x="172.8" y="194.6">.025 (0,64) X 45˚</text>
<text x="178.2" y="197.1">CHAMFER</text>
<text x="29.3" y="199.5">DEPTH)</text>
<text x="66.6" y="203.5">(1,68)</text>
<text x="67" y="201">.066</text>
<text x="143.1" y="202.1">.020 RADIUS</text>
<text x="59" y="206.8">(0,84)</text>
<text x="59.7" y="204.4">.033</text>
<text x="143.1" y="204.5">(0,51)</text>
<text x="181.2" y="214.1">.001/.004</text>
<text x="74.4" y="218.5">(8,89)</text>
<text x="75.1" y="216.1">.350</text>
<text x="124.9" y="216.7">1.132 MAX.</text>
<text x="127.1" y="219.1">(28,75)</text>
<text x="177.8" y="219">(MOUNTING</text>
<text x="179.5" y="221.5">SURFACE</text>
<text x="179.8" y="216.5">(0,25/0,10)</text>
<text x="49.9" y="226.6">.650 (16,51) DIA.</text>
<text x="86.9" y="226">(12,62)</text>
<text x="88.2" y="223.6">.497</text>
<text x="178.6" y="223.9">ON TOP OF</text>
<text x="179.4" y="226.4">HOUSING)</text>
<text x="27.5" y="233.9">(5,56)</text>
<text x="28.4" y="231.4">.219</text>
<text x="54.5" y="229.1">MOUNTING</text>
<text x="56.2" y="231.6">SURFACE</text>
<text x="171.1" y="234">AROUND HEADER</text>
<text x="176.5" y="231.5">EPOXY SEAL</text>
<text x="81" y="235.2">*See ordering</text>
<text x="82.2" y="237.7">information</text>
<text x="122.2" y="237">DIM. XXX* ±.250</text>
<text x="127.4" y="239.4">(6,25)</text>
<text x="172.4" y="236.5">AND BACKPLATE</text>
<text x="177.3" y="238.9">PERIMETER</text>
<text x="82.2" y="240.2">for cable length.</text>
<text x="140.3" y="245.2">CONNECTOR:</text>
<text x="140.3" y="247.6">MOLEX PIN</text>
<text x="140.3" y="250.1">14-56-3056</text>
<text x="172.9" y="249.1">.225 (5,72)</text>
<text x="43.8" y="254.9">Unless otherwise specified, dimension tolerances are as follows: linear ± .010 (0,25), diameters ± .010 (0,25), angular ± 5˚</text>
</g>
<g font-size="1.4">
<text x="99.5" y="210.8">Grayhill XXXX X-X</text>
<text x="100.3" y="212.6">63RSXXX-XXX</text>
<text x="154.6" y="212.2">XX-XXX</text>
<text x="154.7" y="210.8">XX X-X</text>
</g>
<g font-size="1.2">
<text x="100.4" y="144.9">GRAYHILL XXXX X-X</text>
<text x="104.4" y="146.3">63RXXX</text>
<text x="155.1" y="144.9">XXXX X-X</text>
<text x="155.1" y="146.3">XXX</text>
</g>
</svg>
